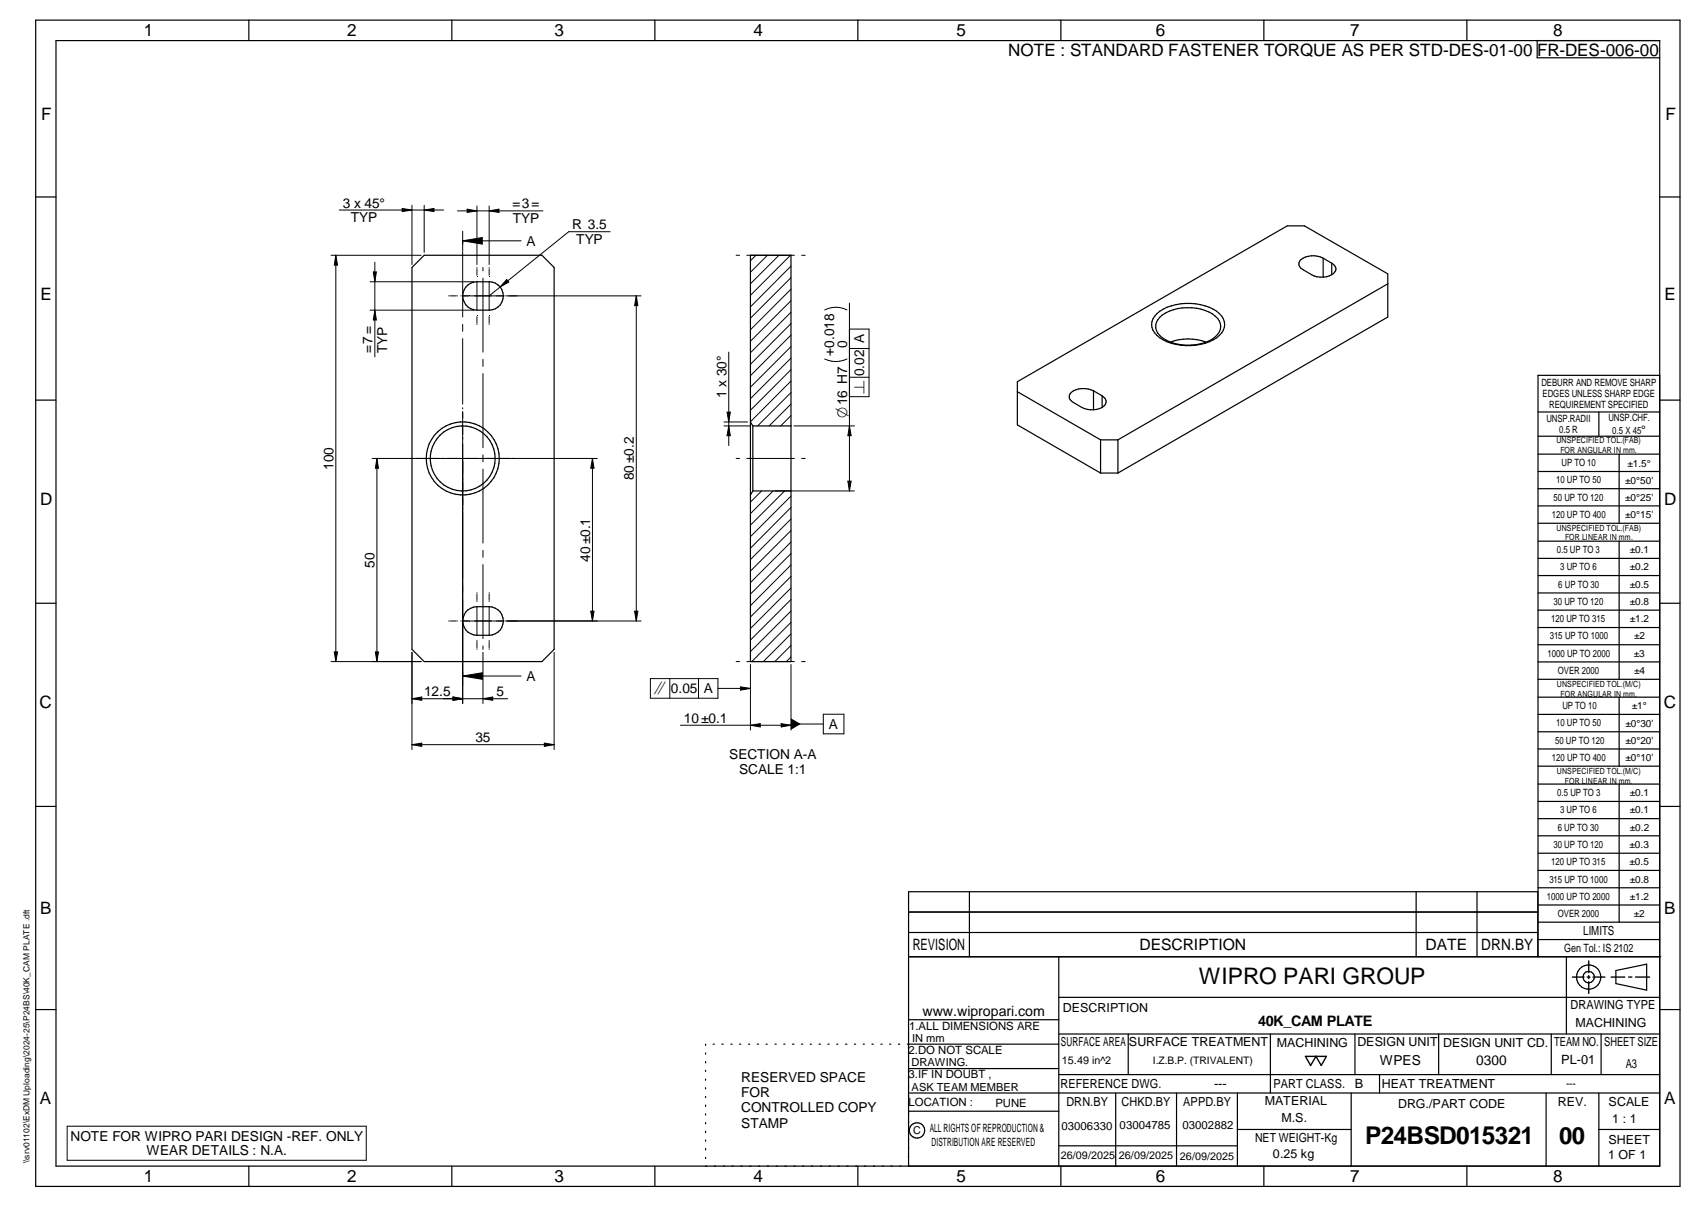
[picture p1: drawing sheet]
<svg xmlns="http://www.w3.org/2000/svg" width="420mm" height="297mm" viewBox="0 0 420 297" stroke-linecap="round" stroke-linejoin="round" font-family="sans-serif">
<g fill="none" stroke="#000" stroke-width=".3">
<path d="M8.8 5h405v287h-405zM13.8 10h395v277h-395zM61.3 5v5M111.3 5v5M161.3 5v5M211.3 5v5M261.3 5v5M311.3 5v5M361.3 5v5M378.6 10v4.2h30.2M8.8 48.5h5M408.8 48.5h5"/>
<path d="M104.5 62.8h29l3 3v94l-3 3h-29l-3-3v-94zM114.7 70.7a3.5 3.5 0 0 1 2.8-1.4h3a3.5 3.5 0 0 1 3.5 3.5 3.5 3.5 0 0 1-3.5 3.5 6.5 6.5 0 0 1-5.2-.7 3.5 3.5 0 0 1-.6-4.9zM184.8 62.8h10v100h-10zM284.9 77.2a13 13 0 0 1 15.4 0 3.6 3.6 0 0 1-.7 5.9 13.7 13.7 0 0 1-13.9 0 3.6 3.6 0 0 1-.8-5.9zM285.7 78.1a11.6 11.6 0 0 1 13.6-.3 3.1 3.1 0 0 1 0 5.1 11.9 11.9 0 0 1-11.3 1.2 4.5 4.5 0 0 1-3.4-4.1l.2-.7zM325.9 63.5a4.9 4.9 0 0 0-5.8 .8 1.43 1.43 0 0 0 .8 2.1 7.1 7.1 0 0 0 5 1.8M325.9 63.5v4.7M325.9 63.5l2.1 1.3M328 64.8v2.8M328 64.8a1.49 1.49 0 0 1 1 1.4 1.49 1.49 0 0 1-1 1.4M328 67.6l-1.3 .5-.8 .1M341.8 69.8l-66.5 38.4"/>
<path d="M8.8 98.5h5M250.6 96.4l20.4 11.8M269.3 96.2v4.6M269.3 96.2l2.1 1.2M269.3 96.2a5.1 5.1 0 0 0-5.8 .7 1.48 1.48 0 0 0 .9 2.2 7.3 7.3 0 0 0 4.9 1.7M271.4 97.4v2.9M271.4 97.4a1.54 1.54 0 0 1 1 1.4 1.54 1.54 0 0 1-1 1.5M297 84.2a12.6 12.6 0 0 0-8.8 0M408.8 92.4h-30v143.1M408.8 98.5h5M184.8 103.8l.6 1M185.4 104.8v16"/>
<path d="M185.4 104.8h9.4M271 108.2h4.3M271 116.4h4.3M271 108.2v8.2M271.4 100.3l-2.1 .5M275.3 108.2v8.2M275.3 116.4l66.5-38.4v-10.6l-20.5-11.8h-4.3l-66.4 38.3v10.7l20.4 11.8M378.8 101.4h30M378.8 107.4h30M378.8 111.8h30M378.8 116h30M393.8 101.4v6"/>
<path d="M398.8 111.8v17M185.4 120.8h9.4M185.4 120.8l-.6 1M378.8 120.3h30M378.8 124.5h30M378.8 128.8h30M378.8 133.2h30M378.8 137.4h30M398.8 133.2v34M8.8 148.5h5M114.7 150.6a3.9 3.9 0 0 1 2.8-1.3h3a3.5 3.5 0 0 1 3.5 3.5 3.5 3.5 0 0 1-3.5 3.5 6.5 6.5 0 0 1-5.2-.7 3.6 3.6 0 0 1-.6-5zM378.8 141.6h30"/>
<path d="M378.8 145.9h30M378.8 150.2h30M378.8 154.4h30M378.8 158.7h30M408.8 148.5h5M378.8 162.9h30M378.8 167.2h30M378.8 171.6h30M378.8 175.8h30M398.8 171.6v17M8.8 198.5h5M378.8 180.1h30"/>
<path d="M378.8 184.3h30M378.8 188.6h30M378.8 193h30M378.8 197.2h30M398.8 193v33.9M408.8 198.5h5M238.7 219.5v16M348.8 219.5v16M363.8 219.5v16M378.8 201.5h30M378.8 205.7h30M378.8 210h30"/>
<path d="M378.8 214.2h30M378.8 218.5h30M223.8 235.5h185.2M223.8 229.5h154.9M223.8 224.5h154.9M260.8 235.5v51.5M378.7 235.5v-16h-154.9v67.5M378.8 222.7h30M378.8 226.9h30M378.8 231.2h30M385.8 235.5v19M398 238.8l7.5-1.5v6.4l-7.5-1.6z"/>
<path d="M8.8 248.5h5M173.8 257v.3M173.8 259.1v.3M175.6 257h.3M177.8 257h.3M180 257h.3M182.1 257h.3M184.4 257h.2M186.5 257h.3M188.7 257h.3M190.9 257h.3M193 257h.3"/>
<path d="M195.2 257h.3M197.4 257h.3M199.5 257h.3M201.7 257h.3M203.9 257h.3M206.1 257h.3M208.2 257h.4M210.4 257h.3M212.6 257h.3M214.7 257h.4M216.9 257h.3M219.1 257h.3"/>
<path d="M221.3 257h.3M223.8 251h37M260.8 257h-37.3M260.8 245.4h148M260.8 254.5h148M277.9 254.5v10M312.9 254.5v14.5M333.7 254.5v10M354.3 254.5v10M382 254.5v10M394.3 254.5v10M408.8 248.5h5"/>
<path d="M173.8 261.2v.4M173.8 263.4v.3M173.8 265.6v.3M173.8 267.7v.3M173.8 269.8v.3M173.8 271.9v.4M173.8 274.1v.3M173.8 276.3v.3M173.8 278.4v.3M223.8 269h185M223.8 263h37M223.8 273.5h37"/>
<path d="M260.8 264.5h148M274.8 269v18M289.8 269v18M304.7 269v18M304.7 278h28.1M332.8 269v18M339.8 264.5v4.5M380.8 269v18M393.8 269v18M393.8 278h15M61.3 287v5M111.3 287v5"/>
<path d="M161.3 287v5M173.8 280.5v.3M173.8 282.7v.3M173.8 284.8v.3M211.3 287v5M260.8 282h43.9M261.3 287v5M311.3 287v5M361.3 287v5"/>
<circle cx="113.9" cy="112.8" r="8"/>
<circle cx="114" cy="112.8" r="9"/>
<circle cx="391.3" cy="240.5" r="2.99"/>
<circle cx="391.3" cy="240.5" r="1.41"/>
<circle cx="225.9" cy="278.2" r="1.89"/>
</g>
<g fill="none" stroke="#000" stroke-width=".25">
<path d="M83.6 51.7h25.7M99 51.3l2.5 .4-2.5 .4zM101.5 50.5v14.6M104.5 51.7l2.4-.4v.8zM104.5 50.5v11.6M112.7 51.9h21M114 56.9v4.8M114 59.3h14.3M114 59.3l4.8-.8v1.6zM115.1 51.5l2.4 .4-2.4 .4zM117.5 50.7v14.4M120.5 50.7v14.4"/>
<path d="M120.5 51.9l2.4-.4v.8zM150.3 57h-10.2l-19.6 15.8M81.5 62.8h22.2M82.7 62.8l.4 2.4h-.8zM82.7 62.8v100M91.1 69.3h25.6M91.1 76.3h25.6M91.9 66.9h.8l-.4 2.4zM92.3 64.5v23.3M92.3 76.3l.4 2.4h-.8zM110.5 72.8h.1M110.8 72.8h1.6"/>
<path d="M112.6 72.8h.1M113.5 72.8h.1M113.8 72.8h10.3M114 61.9v16.1M114 79.8v1.7M117.5 69.2v7.2M117.5 65.8v.1M117.5 66.2v1.5M117.5 77.9v1.6M117.5 79.7v.1M118.9 65.8v.9M118.9 68.5v18.2"/>
<path d="M120.5 69.2v7.2M120.5 65.8v.1M120.5 66.2v1.5M120.5 77.9v1.6M120.5 79.7v.1M124.4 72.8h.1M124.7 72.8h33.2M124.8 68.8l.5 .6-2.1 1.2zM156.7 72.8l.4 2.4h-.8zM156.7 72.8v80M181.3 62.8h.8M183.9 62.8h11.8"/>
<path d="M186.2 62.8l-1.4 1.4M189 62.8l-4.2 4.2M191.8 62.8l-7 7.1M194.7 62.8l-9.9 9.9M194.8 65.5l-10 10M194.8 68.3l-10 10M194.8 71.2l-10 10M194.8 74l-10 10M194.8 76.8l-10 10M194.8 79.6l-10 10.1M197.4 62.8h.9M208.6 76.3a5.9 5.9 0 0 0-5.5 0"/>
<path d="M209.2 74.6v46.2M114 83.3v16.1M118.9 88.4v1.8M118.9 91.9v18.3M179.5 86.7v22.9M194.8 99.4l-5.4 5.4M194.8 96.6l-8.2 8.2M194.8 82.5l-10 10M194.8 85.3l-10 10M194.8 88.1l-10 10M194.8 91l-10 10M194.8 93.8l-10 10"/>
<path d="M208.6 88.3a6.3 6.3 0 0 1-5.5 0M209.2 92.8h4.8M209.2 85.8h4.8M209.2 81h4.8v16.6h-4.8M91.6 112.8h55.5M92.8 112.8v50M92.8 112.8l.4 2.4h-.8zM114 100.3v.4M114 101.3v71.8M118.9 111.9v1.8M118.9 115.4v18.2M145.9 112.8l.4 2.4h-.8z"/>
<path d="M145.9 112.8v40M178.3 104.8h6.4M178.3 103.8h5.8M179.1 101.4h.8l-.4 2.4zM179.5 104.8l.4 2.4h-.8zM181.3 112.8h.8M183.9 112.8h11.8M194.8 102.3l-2.5 2.5M195.5 104.8h14.9M197.4 112.8h.9M208.8 118.4h.8l-.4 2.4zM209.2 104.8l.4 2.4h-.8z"/>
<path d="M118.9 135.5v1.7M118.9 138.9v18.2M187.6 120.8l-2.8 2.8M190.4 120.8l-5.6 5.6M190.8 120.8h19.6M193.2 120.8l-8.4 8.4M194.8 122.1l-10 10M194.8 124.9l-10 10M194.8 127.7l-10 10M194.8 130.6l-10 9.9M194.8 133.4l-10 10M194.8 136.2l-10 10"/>
<path d="M194.8 139l-10 10.1M110.5 152.8h.1M110.8 152.8h1.6M112.6 152.8h.1M113.5 152.8h.1M113.8 152.8h10.3M117.5 145.8v.1M117.5 146.2v1.5M117.5 148h.1M117.5 149.2v7.2M117.5 157.6v.1M117.5 157.9v1.6"/>
<path d="M117.5 159.7v.1M118.9 159v.8M120.5 145.8v.1M120.5 146.2v1.5M120.5 148h.1M120.5 149.2v7.2M120.5 157.6v.1M120.5 157.9v1.6M120.5 159.7v.1M124.4 152.8h.1M124.7 152.8h33.2M145.5 150.4h.8l-.4 2.4z"/>
<path d="M156.3 150.4h.8l-.4 2.4zM194.8 158.8l-4 4M194.8 141.9l-10 9.9M194.8 144.7l-10 10M194.8 147.5l-10 10M194.8 150.4l-10 10M194.8 156l-6.8 6.8M194.8 153.2l-9.6 9.6M81.5 162.8h22.2M82.3 160.4h.8l-.4 2.4zM92.4 160.4h.8l-.4 2.4zM101.5 160.5v24"/>
<path d="M101.5 172l2.4-.5v.8zM101.5 172h23.5M111.6 171.5l2.4 .5-2.4 .3zM114 166.4l4.8-.8v1.6zM114 166.4h14.3M118.9 172l2.5-.5v.8zM118.9 160.5v12.6M136.5 160.5v24M160.2 167h16.6v4.8h-16.6zM165 167v4.8M167.6 178.5h27.2M172 167v4.8"/>
<path d="M176.8 169.4h8M181.3 162.8h.8M182.4 169l2.4 .4-2.4 .4zM183.9 162.8h11.8M184.8 163.5v16.2M184.8 178.5l2.4-.4v.8zM192.4 178.1l2.4 .4-2.4 .4zM194.8 161.7l-1.1 1.1M194.8 163.5v16.2M194.8 178.2h8M197.4 162.8h.9M202.8 175.8h5v4.8h-5z"/>
<path d="M101.5 183.3l2.4-.4v.8zM101.5 183.3h35M134.1 182.9l2.4 .4-2.4 .4zM16.5 277.2h73.7v8.3h-73.7z"/>
</g>
<path d="M391.3 236.5v2.9M321.5 260h5.2l-1.3 2.2-1.3-2.2-1.3 2.2zM387.3 240.5h2.8M390.9 240.5h.7M391.3 240.1v.7M391.3 241.6v2.9M392.3 240.5h3M396.8 240.5h3.4M401.1 240.5h.8M402.8 240.5h3.5" fill="none" stroke="#000" stroke-width=".34"/>
<g fill="#000">
<path d="M99 51.3l2.5 .4-2.5 .4zM104.5 51.7l2.4-.4v.8zM115.1 51.5l2.4 .4-2.4 .4zM114 59.3l4.8-.8v1.6zM120.5 51.9l2.4-.4v.8zM82.7 62.8l.4 2.4h-.8zM91.9 66.9h.8l-.4 2.4zM92.3 76.3l.4 2.4h-.8zM124.8 68.8l.5 .6-2.1 1.2zM156.7 72.8l.4 2.4h-.8zM92.8 112.8l.4 2.4h-.8zM145.9 112.8l.4 2.4h-.8z"/>
<path d="M179.5 104.8l.4 2.4h-.8zM179.1 101.4h.8l-.4 2.4zM209.2 104.8l.4 2.4h-.8zM208.8 118.4h.8l-.4 2.4zM145.5 150.4h.8l-.4 2.4zM156.3 150.4h.8l-.4 2.4zM82.3 160.4h.8l-.4 2.4zM92.4 160.4h.8l-.4 2.4zM101.5 172l2.4-.5v.8zM111.6 171.5l2.4 .5-2.4 .3zM114 166.4l4.8-.8v1.6zM118.9 172l2.5-.5v.8z"/>
<path d="M182.4 169l2.4 .4-2.4 .4zM184.8 178.5l2.4-.4v.8zM192.4 178.1l2.4 .4-2.4 .4zM194.8 176.8l2.4 1.4-2.4 1.4zM101.5 183.3l2.4-.4v.8zM134.1 182.9l2.4 .4-2.4 .4z"/>
</g>
<text font-size="6" x="336.2" y="281.6">P24BSD015321</text>
<text font-size="5.9" x="384" y="281.6">00</text>
<text font-size="5.6" x="295.3" y="242.2">WIPRO PARI GROUP</text>
<g font-size="4.2">
<text x="35.4" y="9">1</text>
<text x="85.5" y="8.9">2</text>
<text x="136.6" y="9">3</text>
<text x="185.6" y="9">4</text>
<text x="235.6" y="9">5</text>
<text x="284.6" y="8.8">6</text>
<text x="332.6" y="9">7</text>
<text x="382.6" y="9">8</text>
<text x="248.3" y="13.8">NOTE : STANDARD FASTENER TORQUE AS PER STD-DES-01-00 FR-DES-006-00</text>
<text x="10.1" y="29.6">F</text>
<text x="410.2" y="29.6">F</text>
<text x="9.9" y="73.9">E</text>
<text x="409.9" y="73.9">E</text>
<text x="9.9" y="124.2">D</text>
<text x="409.9" y="124.2">D</text>
<text x="9.7" y="174.3">C</text>
<text x="409.7" y="174.3">C</text>
<text x="9.9" y="225">B</text>
<text x="409.8" y="225">B</text>
<text x="9.8" y="271.7">A</text>
<text x="409.8" y="271.7">A</text>
<text x="35.4" y="291">1</text>
<text x="85.5" y="290.9">2</text>
<text x="136.6" y="291">3</text>
<text x="185.6" y="291">4</text>
<text x="235.6" y="291">5</text>
<text x="284.6" y="290.8">6</text>
<text x="332.6" y="291">7</text>
<text x="382.6" y="291">8</text>
</g>
<g font-size="3.9">
<text x="224.8" y="233.8">REVISION</text>
<text x="280.7" y="233.8">DESCRIPTION</text>
<text x="351.1" y="233.8">DATE</text>
<text x="364.8" y="233.8">DRN.BY</text>
</g>
<g font-size="3.7">
<text x="212.8" y="96.9" transform="rotate(-90 212.8 96.9)">n</text>
<text x="208.6" y="103" transform="rotate(-90 208.6 103)">O16 H7</text>
<text x="161" y="170.6">i</text>
</g>
<text font-size="3.6" x="309.8" y="252.6">40K_CAM PLATE</text>
<text font-size="3.5" x="227.2" y="250">www.wipropari.com</text>
<g font-size="3.4">
<text x="84.4" y="51.1">3 x 45°</text>
<text x="126.2" y="51.3">=3=</text>
<text x="86.4" y="54.7">TYP</text>
<text x="126.3" y="54.9">TYP</text>
<text x="140.9" y="56.4">R 3.5</text>
<text x="129.7" y="60.5">A</text>
<text x="141.9" y="60">TYP</text>
<text x="91.7" y="87" transform="rotate(-90 91.7 87)">=7=</text>
<text x="95.3" y="86.9" transform="rotate(-90 95.3 86.9)">TYP</text>
<text x="205.5" y="87.5" transform="rotate(-90 205.5 87.5)">+0.018</text>
<text x="208.6" y="85.6" transform="rotate(-90 208.6 85.6)">0</text>
<text x="212.8" y="92.6" transform="rotate(-90 212.8 92.6)">0.02 A</text>
<text x="178.9" y="98" transform="rotate(-90 178.9 98)">1 x 30°</text>
<text x="82.1" y="115.7" transform="rotate(-90 82.1 115.7)">100</text>
<text x="156.1" y="118.2" transform="rotate(-90 156.1 118.2)">80±0.2</text>
<text x="92.2" y="139.7" transform="rotate(-90 92.2 139.7)">50</text>
<text x="145.3" y="138.2" transform="rotate(-90 145.3 138.2)">40±0.1</text>
<text x="129.7" y="167.6">A</text>
<text x="104.4" y="171.4">12.5</text>
<text x="122.3" y="171.4">5</text>
<text x="165.2" y="170.6">0.05 A</text>
<text x="168.4" y="177.9">10±0.1</text>
<text x="204.2" y="179.4">A</text>
<text x="117.1" y="182.7">35</text>
<text x="179.6" y="186.8">SECTION A-A</text>
<text x="182" y="190.4">SCALE 1:1</text>
<text x="339.8" y="262.2">WPES</text>
<text x="363.6" y="262">0300</text>
<text x="182.6" y="266.2">RESERVED SPACE</text>
<text x="182.6" y="270">FOR</text>
<text x="182.6" y="273.7">CONTROLLED COPY</text>
<text x="17.4" y="280.8">NOTE FOR WIPRO PARI DESIGN -REF. ONLY</text>
<text x="182.6" y="277.5">STAMP</text>
<text x="36.1" y="284.4">WEAR DETAILS : N.A.</text>
</g>
<g font-size="3.1">
<text x="389.9" y="230.2">LIMITS</text>
<text x="261.8" y="249">DESCRIPTION</text>
<text x="386.8" y="248.4">DRAWING TYPE</text>
<text x="261.3" y="257.5">SURFACE AREA</text>
<text x="278" y="257.5">SURFACE TREATMENT</text>
<text x="314.5" y="257.6">MACHINING</text>
<text x="334.3" y="257.5">DESIGN UNIT</text>
<text x="355.4" y="257.6">DESIGN UNIT CD.</text>
<text x="382.8" y="257.3">TEAM NO.</text>
<text x="388" y="252.8">MACHINING</text>
<text x="395.1" y="257.4">SHEET SIZE</text>
<text x="384.5" y="261.9">PL-01</text>
<text x="400.4" y="262.8">A3</text>
<text x="261.2" y="267.8">REFERENCE DWG.</text>
<text x="299" y="267.8">---</text>
<text x="313.6" y="267.7">PART CLASS.</text>
<text x="333.7" y="267.7">B</text>
<text x="340.3" y="267.7">HEAT TREATMENT</text>
<text x="262.6" y="272.2">DRN.BY</text>
<text x="276.2" y="272.1">CHKD.BY</text>
<text x="291.4" y="272.2">APPD.BY</text>
<text x="311.5" y="272">MATERIAL</text>
<text x="344.3" y="272.6">DRG./PART CODE</text>
<text x="383.7" y="272.2">REV.</text>
<text x="396.2" y="272.3">SCALE</text>
<text x="309.1" y="280.9">NET WEIGHT-Kg</text>
<text x="315.6" y="276.1">M.S.</text>
<text x="396.1" y="281.4">SHEET</text>
<text x="397.1" y="276.4">1 : 1</text>
<text x="313.5" y="285.1">0.25 kg</text>
<text x="396.1" y="285.3">1 OF 1</text>
</g>
<text font-size="3" x="404.2" y="106.8">°</text>
<g font-size="2.8">
<text x="385.2" y="234.4">Gen Tol.: IS 2102</text>
<text x="223.9" y="253.4">1.ALL DIMENSIONS ARE</text>
<text x="223.8" y="259.3">2.DO NOT SCALE</text>
<text x="223.8" y="265.4">3.IF IN DOUBT ,</text>
<text x="223.8" y="272.2">LOCATION :</text>
<text x="245.1" y="272.4">PUNE</text>
<text x="229" y="278.7">ALL RIGHTS OF REPRODUCTION &amp;</text>
<text x="261.4" y="278">03006330</text>
<text x="275.7" y="277.7">03004785</text>
<text x="291.2" y="277.9">03002882</text>
<text x="229.4" y="282.1">DISTRIBUTION ARE RESERVED</text>
</g>
<g font-size="2.7">
<text x="224.7" y="256.4">IN mm</text>
<text x="224.5" y="262.4">DRAWING.</text>
<text x="261.5" y="261.9">15.49 in^2</text>
<text x="224.5" y="268.4">ASK TEAM MEMBER</text>
<text x="224.9" y="279.2">C</text>
<text x="261.3" y="285.2">26/09/2025</text>
<text x="275.6" y="285.2">26/09/2025</text>
<text x="290.6" y="285.4">26/09/2025</text>
</g>
<g font-size="2.5">
<text x="379.6" y="95">DEBURR AND REMOVE SHARP</text>
<text x="379.9" y="97.7">EDGES UNLESS SHARP EDGE</text>
<text x="381.5" y="100.5">REQUIREMENT SPECIFIED</text>
<text x="380.9" y="103.8">UNSP.RADII</text>
<text x="384" y="106.6">0.5 R</text>
<text x="396.1" y="103.6">UNSP.CHF.</text>
<text x="397.1" y="106.8">0.5 X 45</text>
<text x="383.2" y="119">10 UP TO 50</text>
<text x="384.6" y="114.7">UP TO 10</text>
<text x="400.3" y="119">±0°50'</text>
<text x="400.8" y="114.8">±1.5°</text>
<text x="382.6" y="123.2">50 UP TO 120</text>
<text x="400.3" y="123.2">±0°25'</text>
<text x="382.2" y="127.4">120 UP TO 400</text>
<text x="400.3" y="127.4">±0°15'</text>
<text x="383.4" y="136.1">0.5 UP TO 3</text>
<text x="401.4" y="136.1">±0.1</text>
<text x="384.2" y="140.4">3 UP TO 6</text>
<text x="401.4" y="140.3">±0.2</text>
<text x="382.6" y="148.8">30 UP TO 120</text>
<text x="383.8" y="144.6">6 UP TO 30</text>
<text x="401.4" y="148.9">±0.8</text>
<text x="401.4" y="144.7">±0.5</text>
<text x="382" y="153.1">120 UP TO 315</text>
<text x="401.4" y="153.1">±1.2</text>
<text x="381.2" y="161.6">1000 UP TO 2000</text>
<text x="381.7" y="157.4">315 UP TO 1000</text>
<text x="402.4" y="161.6">±3</text>
<text x="402.5" y="157.4">±2</text>
<text x="383.7" y="165.9">OVER 2000</text>
<text x="402.5" y="165.9">±4</text>
<text x="383.2" y="178.8">10 UP TO 50</text>
<text x="384.8" y="174.5">UP TO 10</text>
<text x="400.3" y="178.8">±0°30'</text>
<text x="401.9" y="174.6">±1°</text>
<text x="383" y="183">50 UP TO 120</text>
<text x="400.3" y="183.1">±0°20'</text>
<text x="382.2" y="187.3">120 UP TO 400</text>
<text x="400.3" y="187.3">±0°10'</text>
<text x="383.5" y="195.9">0.5 UP TO 3</text>
<text x="401.4" y="196">±0.1</text>
<text x="384.2" y="200.1">3 UP TO 6</text>
<text x="401.4" y="200.2">±0.1</text>
<text x="382.6" y="208.7">30 UP TO 120</text>
<text x="383.7" y="204.4">6 UP TO 30</text>
<text x="401.4" y="208.7">±0.3</text>
<text x="401.4" y="204.4">±0.2</text>
<text x="382" y="213">120 UP TO 315</text>
<text x="401.4" y="212.9">±0.5</text>
<text x="381" y="221.4">1000 UP TO 2000</text>
<text x="381.6" y="217.2">315 UP TO 1000</text>
<text x="401.4" y="221.4">±1.2</text>
<text x="401.4" y="217.2">±0.8</text>
<text x="383.7" y="225.7">OVER 2000</text>
<text x="402.4" y="225.7">±2</text>
<text x="283.9" y="261.9">I.Z.B.P. (TRIVALENT)</text>
<text x="385.7" y="267.5">---</text>
</g>
<g font-size="2.1">
<text x="383.3" y="109.1">UNSPECIFIED TOL.(FAB)</text>
<text x="384.3" y="111.4">FOR ANGULAR IN mm.</text>
<text x="383.4" y="130.6">UNSPECIFIED TOL.(FAB)</text>
<text x="385.4" y="133">FOR LINEAR IN mm.</text>
<text x="383.4" y="169">UNSPECIFIED TOL.(M/C)</text>
<text x="384.3" y="171.4">FOR ANGULAR IN mm.</text>
<text x="383.4" y="190.5">UNSPECIFIED TOL.(M/C)</text>
<text x="385.4" y="192.8">FOR LINEAR IN mm.</text>
<text x="7.2" y="286.3" transform="rotate(-90 7.2 286.3)">\\srv01102\ExDM Uploading\2024-25\P24BS\40K_CAM PLATE .dft</text>
</g>
</svg>
